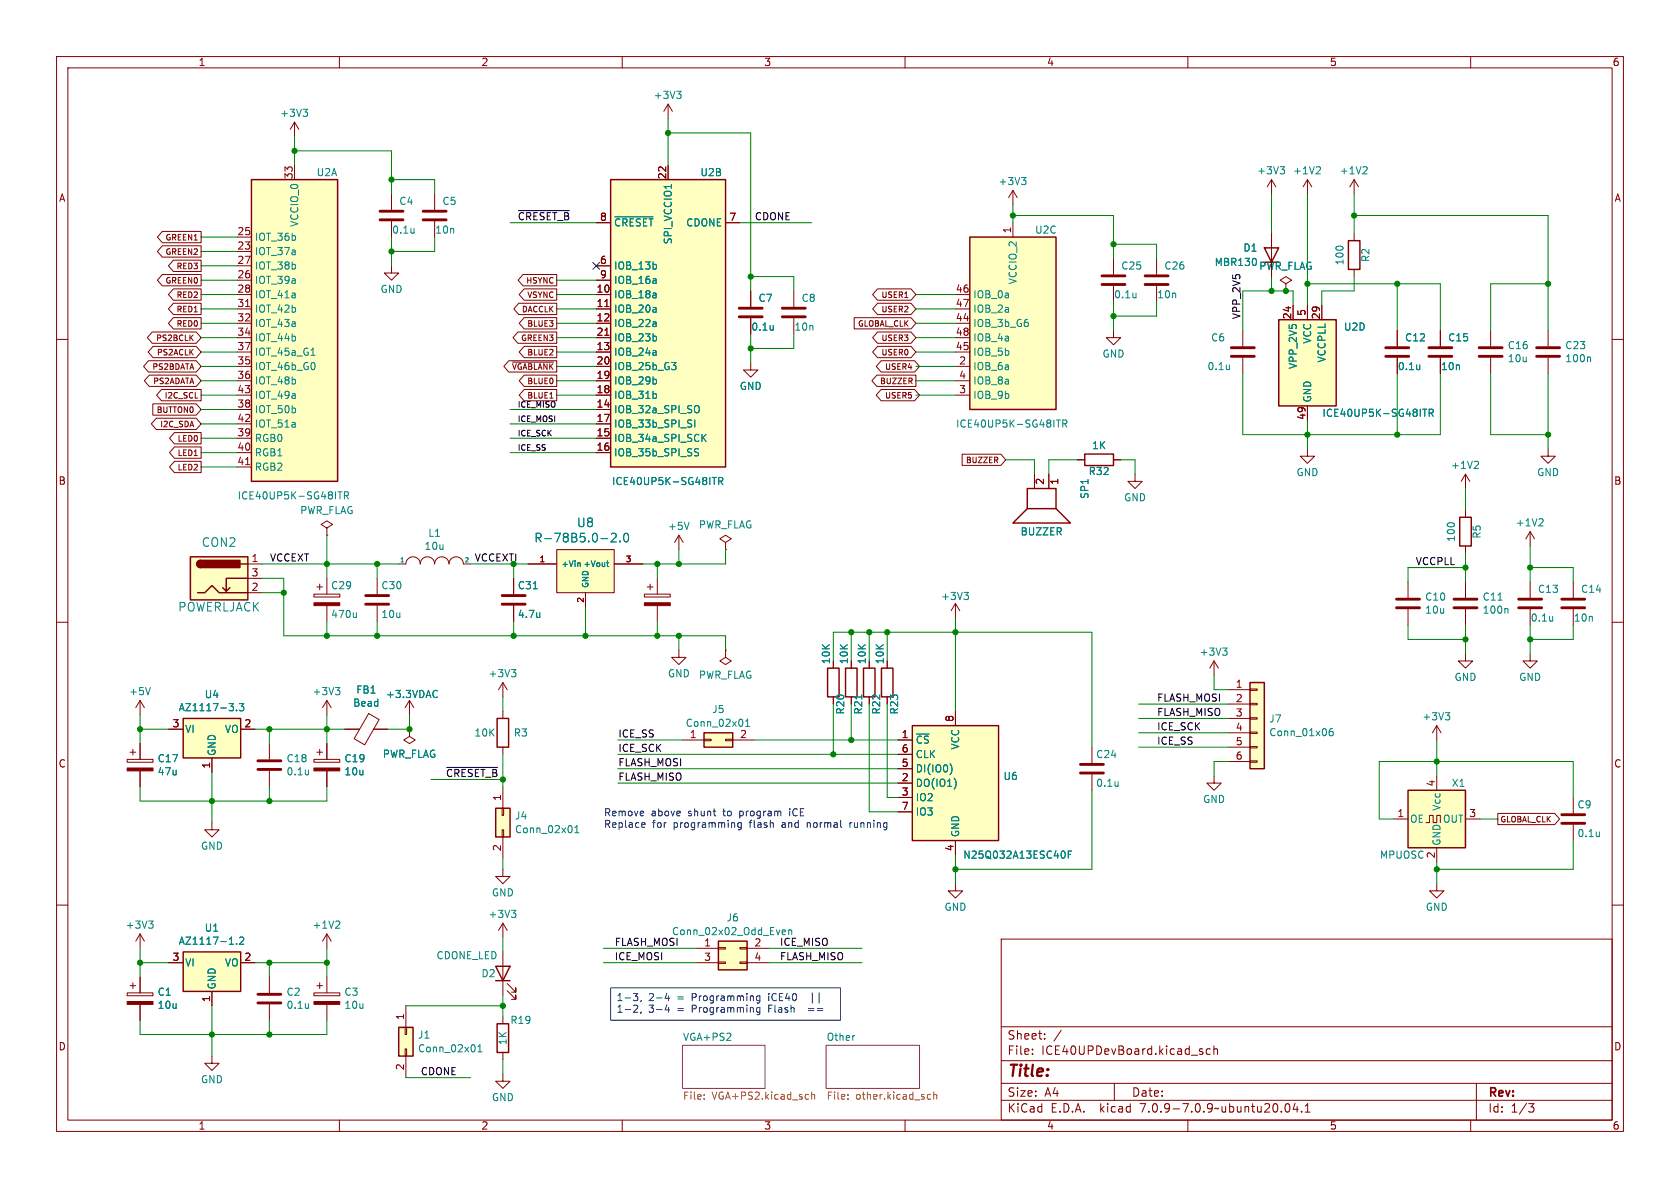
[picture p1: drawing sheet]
<svg xmlns="http://www.w3.org/2000/svg" width="297mm" height="210mm" viewBox="0 0 297 210" stroke-linecap="round" stroke-linejoin="round" font-family="sans-serif">
<g fill="none" stroke="#840000" stroke-width=".18">
<path d="M10 10h277v190h-277zM12 12h273v186h-273zM60 10v2M110 10v2M118.1 18.4l-.8 1.3M118.1 18.4v2.6M118.1 18.4l.8 1.3M160 10v2M210 10v2M260 10v2M52.1 21.6l-.8 1.3M52.1 21.6v2.5"/>
<path d="M52.1 29.2v2.6M52.1 21.6l.7 1.3M69.2 34.3v2.8M69.2 39.1v2.8M76.8 34.3v2.8M76.8 39.1v2.8M105.4 39.4h2.5M118.1 29.2v2.6M128.3 39.4h2.5M179.1 33.7l-.8 1.2M179.1 33.7v2.5M179.1 39.4v2.5"/>
<path d="M179.1 33.7l.7 1.2M224.8 31.8l-.8 1.2M224.8 31.8v2.5M224.8 31.8l.8 1.2M231.1 31.8v2.5M231.1 31.8l-.7 1.2M231.1 31.8l.8 1.2M239.4 31.8l-.8 1.2M239.4 31.8v2.5M239.4 31.8l.8 1.2M10 60h2M26.9 58.7h7.8l.9 1-.9 1h-7.8l-.9-1z"/>
<path d="M28.7 43.4h6.9v2.1h-6.9l-.9-1zM28.7 40.9h6.9v2h-6.9l-.9-1zM28.7 48.5h6.9v2h-6.9l-.9-1zM30.7 56.1h4.9v2.1h-4.9l-.9-1zM30.7 51.1h4.9v2h-4.9l-.9-1zM30.7 53.6h4.9v2h-4.9l-.9-1zM30.7 46h4.9v2h-4.9l-.9-1zM41.9 52.1h2.5M41.9 54.6h2.5M41.9 57.2h2.5M41.9 59.7h2.5M41.9 47h2.5"/>
<path d="M41.9 49.5h2.5M41.9 44.5h2.5M41.9 41.9h2.5M43.4 54.2h.7M69.2 47v1.3h1.3l-1.3 1.2-1.3-1.2h1.3M91.6 58.7h6.8v2h-6.8l-.9-1zM91.7 53.6h6.7v2h-6.7l-.9-1zM92.5 48.5h5.9v2h-5.9l-.9-1zM92.7 56.1h5.7v2.1h-5.7l-.9-1zM92.7 51.1h5.7v2h-5.7l-.9-1zM105.4 52.1h2.5M105.4 54.6h2.5"/>
<path d="M105.4 57.2h2.5M105.4 59.7h2.5M105.4 47h2.5M105.4 49.5h2.5M106.9 54.2h.7M106.9 59.3h.7M132.7 51.4v2.8M132.7 56.3v2.8M140.3 51.4v2.8M140.3 56.3v2.8M151 56.2h10.1l.8 1-.8 .9h-10.1zM155.1 51.1h5.9l.9 1-.9 1h-5.9l-.8-1z"/>
<path d="M155.1 58.7h5.9l.9 1-.9 1h-5.9l-.8-1zM155.1 53.6h5.9l.9 1-.9 1h-5.9l-.8-1zM168.9 52.1h2.5M168.9 54.6h2.5M168.9 57.2h2.5M168.9 59.7h2.5M196.8 58.4v1.3h1.3l-1.3 1.3-1.2-1.3h1.2M196.8 45.7v2.8M196.8 50.5v2.8M204.5 45.7v2.8M204.5 50.5v2.8M219.7 58.4v2.8"/>
<path d="M224.8 41.3v7.6M227.3 50.2l1-.7-1-.6-1 .6 1 .7v1.2M227.3 51.4h.1M228.6 54v2.5M231.1 54v2.5M233.7 54v2.5M239.4 41.3v1.2M239.4 47.6v1.3M247 58.4v2.8M254.6 58.4v2.8M263.5 58.4v2.8M273.7 58.4v2.8"/>
<path d="M285 60h2M26.3 63.8h8.4l.9 1-.9 1h-8.4l-.9-1zM26.4 66.3h8.3l.9 1-.9 1h-8.3l-.9-1zM27 71.4h7.7l.9 1-.9 1h-7.7zM27.1 61.2h7.6l.9 1-.9 1h-7.6l-.9-1zM27.6 73.9h7.1l.9 1-.9 1h-7.1l-.8-1zM28.6 68.8h7v2.1h-7l-.9-1zM30.8 76.5h4.8v2h-4.8l-.8-1zM30.8 79h4.8v2h-4.8l-.8-1zM41.9 62.2h2.5M41.9 72.4h2.5M41.9 77.5h2.5"/>
<path d="M41.9 74.9h2.5M41.9 69.9h2.5M41.9 67.3h2.5M41.9 64.8h2.5M89.9 63.8h8.5v2h-8.5l-.8-1zM90.6 64h7.2M92.7 68.8h5.7v2.1h-5.7l-.9-1zM92.7 61.2h5.7v2h-5.7l-.9-1zM92.7 66.3h5.7v2h-5.7l-.9-1zM97.2 70.4h.6M105.4 62.2h2.5M105.4 72.4h2.5"/>
<path d="M105.4 77.5h2.5M105.4 74.9h2.5M105.4 69.9h2.5M105.4 67.3h2.5M105.4 64.8h2.5M132.7 64.1v1.3h1.3l-1.3 1.3-1.3-1.3h1.3M155 66.3h6.9v2h-6.9l-.9-1zM155.1 61.2h5.9l.9 1-.9 1h-5.9l-.8-1zM155.8 68.8h5.9l.9 1.1-.9 1h-5.9l-.9-1zM155.8 63.8h5.9l.9 1-.9 1h-5.9l-.9-1zM168.9 62.2h2.5M168.9 69.9h2.5"/>
<path d="M168.9 67.3h2.5M168.9 64.8h2.5M219.7 63.2v2.8M231.1 79.4v1.2h1.3l-1.3 1.3-1.2-1.3h1.2M231.1 71.8v2.5M247 63.2v2.8M254.6 63.2v2.8M263.5 63.2v2.8M273.7 79.4v1.2h1.3l-1.3 1.3-1.3-1.3h1.3M273.7 63.2v2.8M30.8 81.5h4.8v2.1h-4.8l-.8-1zM41.9 80h2.5"/>
<path d="M41.9 82.6h2.5M43.4 82.1h.7M43.8 99.7h2.6M57.8 93.3l1-.6-1-.6-1 .6 1 .6v1.3M57.8 94.6h.1M70.5 99.7h1.3a1.27 1.27 0 0 1 1.2-1.3 1.27 1.27 0 0 1 1.3 1.3 1.27 1.27 0 0 1 1.3-1.3 1.27 1.27 0 0 1 1.2 1.3 1.27 1.27 0 0 1 1.3-1.3 1.27 1.27 0 0 1 1.3 1.3 1.27 1.27 0 0 1 1.2-1.3 1.27 1.27 0 0 1 1.3 1.3h1.3M93.3 99.7h5.1M98.4 97.2h10.2v7.6h-10.2zM105.4 80h2.5M108.6 99.7h5.1M120 94.6l-.7 1.3M120 94.6v2.6"/>
<path d="M120 94.6l.8 1.3M128.3 95.9l1-.6-1-.7-1 .7 1 .6v1.3M128.3 97.2h.1M170.1 80.3h6.8l.9 1-.9 1h-6.8zM182.9 83.8v2.6M185.4 83.8v2.6M190.5 81.3h1.3M196.8 81.3h1.3M200.7 83.8v1.3h1.2l-1.2 1.3-1.3-1.3h1.3M259.1 83.8l-.8 1.3M259.1 83.8v2.6M259.1 90.2v1.2"/>
<path d="M259.1 96.5v1.3M259.1 83.8l.7 1.3M270.5 94v2.5M270.5 94l-.8 1.3M270.5 94l.8 1.3M10 110h2M43.8 104.8h2.6M43.8 102.2h2.6M55.5 105h4.6v.5h-4.6zM56 103.8h1M56.5 103.3v1M57.8 102.2v2.8"/>
<path d="M57.8 107.1v2.8M66.7 102.2v2.8M66.7 107.1v2.8M90.8 102.2v2.8M90.8 107.1v2.8M103.5 104.8v2.5M113.9 105h4.6v.5h-4.6zM114.4 103.8h1M114.9 103.3v1M116.2 102.2v2.8M116.2 107.1v2.8M120 114.9v1.3h1.3l-1.3 1.3-1.3-1.3h1.3"/>
<path d="M128.3 114.9v1.3l1 .6-1 .7-1-.7 1-.6M128.3 114.9h.1M147.3 116.8v1.3M150.5 116.8v1.3M153.7 116.8v1.3M156.8 116.8v1.3M168.9 106.7l-.8 1.3M168.9 106.7v2.5M168.9 106.7l.8 1.3M214.6 116.8v2.6M214.6 116.8l-.7 1.3M214.6 116.8l.8 1.3"/>
<path d="M248.9 102.9v2.8M248.9 107.7v2.8M259.1 115.6v1.2h1.2l-1.2 1.3-1.3-1.3h1.3M259.1 102.9v2.8M259.1 107.7v2.8M270.5 115.6v1.2h1.3l-1.3 1.3-1.3-1.3h1.3M270.5 102.9v2.8M270.5 107.7v2.8M278.1 102.9v2.8M278.1 107.7v2.8M285 110h2M22.5 134.2h4.6v.5h-4.6z"/>
<path d="M23 133h1M23.5 132.5v1M24.8 123.8v2.6M24.8 131.4v2.8M24.8 136.3v2.8M24.8 123.8l-.8 1.3M24.8 123.8l.7 1.3M29.8 128.9h2.6M37.5 134v2.5M42.5 128.9h2.6M47.6 131.4v2.8M47.6 136.3v2.8"/>
<path d="M55.5 134.2h4.6v.5h-4.6zM56 133h1M56.5 132.5v1M57.8 123.8v2.6M57.8 131.4v2.8M57.8 136.3v2.8M57.8 123.8l-.8 1.3M57.8 123.8l.7 1.3M61 128.9h2.6M65.2 126.1l1.8 1.1-2.5 4.5-1.9-1.1zM66 128.9h2.6M72.4 128.9v1.3l1 .6-1 .6-1-.6 1-.6"/>
<path d="M72.4 128.9h.1M72.4 123.8l-.8 1.3M72.4 123.8v2.6M72.4 123.8l.8 1.3M88.9 120.7v2.5M88.9 125.7v1.3M88.9 132.1v1.3M88.9 139.1v3.8M88.9 120.7l-.8 1.2M88.9 120.7l.8 1.2M120.6 130.8h3.9M124.5 130.7h1.2v.2h-1.2z"/>
<path d="M128.3 130.7h1.2v.2h-1.2zM129.5 130.8h3.8M147.3 123.2v1.3M150.5 123.2v1.3M153.7 123.2v1.3M156.8 123.2v1.3M158.7 130.8h2.6M158.7 138.4h2.6M158.7 135.9h2.6M158.7 133.4h2.6M168.9 125.7v2.6M193 132.1v2.8"/>
<path d="M193 136.9v2.8M214.6 137.2v1.2h1.3l-1.3 1.3-1.2-1.3h1.2M217.2 121.9h3.8M217.2 124.5h3.8M217.2 127h3.8M217.2 129.5h3.8M217.2 132.1h3.8M217.2 134.6h3.8M221 134.5h1.2v.2h-1.2zM221 132h1.2v.2h-1.2zM221 129.4h1.2v.3h-1.2zM221 126.9h1.2v.2h-1.2z"/>
<path d="M221 124.3h1.2v.3h-1.2zM221 121.8h1.2v.2h-1.2zM254 128.3l-.8 1.2M254 128.3v2.5M254 137.2v2.5M254 128.3l.8 1.2M10 160h2M37.5 145.4v1.3h1.2l-1.2 1.3-1.3-1.3h1.3M88.8 142.9h.2v1.2h-.2zM88.8 146.7h.2v1.3h-.2zM88.9 153.7v1.2h1.3l-1.3 1.3-1.3-1.3h1.3M88.9 148v3.8"/>
<path d="M158.7 141h2.6M158.7 143.5h2.6M168.9 156.2v1.3h1.3l-1.3 1.3-1.3-1.3h1.3M168.9 148.6v2.5M246.4 144.8h2.5M252.1 145.4h.6v-1.3h.7v1.3h.6v-1.3h.6v1.3M254 156.2v1.3h1.3l-1.3 1.3-1.3-1.3h1.3M254 149.9v2.5M259.1 144.8h2.5M264.8 143.8h10l.9 1-.9 1h-10zM278.1 141v2.8M278.1 145.8v2.8"/>
<path d="M285 160h2M22.5 175.5h4.6v.5h-4.6zM23 174.2h1M23.5 173.7v1.1M24.8 165.1v2.5M24.8 172.7v2.8M24.8 177.5v2.8M24.8 165.1l-.8 1.3M24.8 165.1l.7 1.3M29.8 170.2h2.6M37.5 175.3v2.5M42.5 170.2h2.6"/>
<path d="M47.6 172.7v2.8M47.6 177.5v2.8M55.5 175.5h4.6v.5h-4.6zM56 174.2h1M56.5 173.7v1.1M57.8 165.1v2.5M57.8 172.7v2.8M57.8 177.5v2.8M57.8 165.1l-.8 1.3M57.8 165.1l.7 1.3M71.8 177.8v3.8M88.9 163.2v2.5"/>
<path d="M88.9 168.3v7.6M88.9 179.7v1.3M88.9 163.2l-.8 1.3M88.9 163.2l.8 1.3M89.7 175.1l1.5 1.6v-.8v.8h-.8M89.7 173.9l1.5 1.5v-.8v.8h-.8M123.2 167.6h3.8M123.2 170.2h3.8M127 170.1h1.3v.2h-1.3zM127 167.5h1.3v.3h-1.3zM130.8 170.1h1.3v.2h-1.3zM130.8 167.5h1.3v.3h-1.3z"/>
<path d="M132.1 167.6h3.8M132.1 170.2h3.8M177 166h108v32h-108zM37.5 186.7v1.3h1.2l-1.2 1.2-1.3-1.2h1.3M60 198v2M71.6 181.6h.3v1.3h-.3zM71.6 185.4h.3v1.3h-.3zM71.8 186.7v3.8M88.9 189.9v1.2h1.3l-1.3 1.3-1.3-1.3h1.3M88.9 186.1v1.2M110 198v2M160 198v2"/>
<path d="M177 194.5h108M177 191.5h108M177 187.5h108M177 181.5h108M182.5 186.3v.1M182.5 185.5v.1M184.7 183.6v.1M184.7 182.8v.1M187.6 182.1l-1.3 2M197 191.5v3M210 198v2M212.5 185.9l.2 .2-.2 .3"/>
<path d="M212.5 185.4l.1 .1M214 185.5l-.5-.1-.3 .3v.4l.2 .2h.6M214.6 185.5l.2-.1 .4 .1v.9M214.6 184.9v1.5M227.3 195.2l.2-.1a.81 .81 0 0 1 .6 .6 .81 .81 0 0 1-.3 .8l-.1 .1a.81 .81 0 0 1-.4-1.4zM229 195l-.4 1.1h.9M229.3 195.6v1M230.1 196.5v.1M230.7 196.6h.9M230.7 195.5l.5-.4v1.5M260 198v2M261 191.5v6.5"/>
<path d="M270.2 195.1h1l-.5 .6 .4 .1 .1 .5-.3 .3h-.4"/>
</g>
<g fill="#fff" stroke="#fff" stroke-width=".18">
<path d="M146 184.8h16.6v7.6h-16.6z"/>
<path d="M120.6 184.8h14.7v7.6h-14.7z"/>
</g>
<path d="M120.6 184.8h14.7v7.6h-14.7zM146 184.8h16.6v7.6h-16.6z" fill="none" stroke="#840084" stroke-width=".18"/>
<g fill="none" stroke="#008484" stroke-width=".18">
<path d="M53.6 19.3h.8l-.5 .5M54.1 19.8l.3 .2v.3l-.3 .3M119.6 16.1h.8l-.4 .5M120.2 16.6l.2 .3v.3l-.2 .2M108.7 38.3h6.7M180.6 31.4h.8l-.5 .5M181.1 31.9l.3 .2v.3l-.3 .2M226.3 29.5h.8l-.4 .5M226.8 30l.3 .2v.3l-.3 .2M233.2 29.5l.2 .2v.3l-.7 .7h.7M241.5 29.5l.2 .2-.1 .3-.7 .7h.8M73.2 40.4v.8"/>
<path d="M73.2 41.1l-.1 .1M115.9 46.8l.2 .2-.2 .5M115.9 59.5l.2 .2-.2 .5M136.7 57.5v.9M136.7 58.2l-.1 .1M200.8 51.8v.8M200.8 52.5v.1M222.1 45.9v.2M55 62.8h.7M115.9 69.6l.2 .2-.2 .6M115.9 67.1l.2 .2-.2 .5M118.7 64.1h.8l-.4 .5"/>
<path d="M119.3 64.6l.2 .2v.3l-.2 .2M122.8 74.2v1.3M123 79.9l.4 .1 .1 .3-.2 .3h-.3M123 79.3l.5 .1M123.3 71.7l.1 .1a.81 .81 0 0 1-.1 1.2M124.3 77.3l.5 .7M124.8 76.8l-.7 .7M186.7 74.2h.8M187.1 74.2v1.3M187.9 74.9l.6-.1 .1-.1v-.3l-.7-.2v1.3M188.2 74.9l.4 .6M217.3 64.5v.8"/>
<path d="M217.3 65.2v.1M251 64.5v.8M251 65.2l-.1 .1M251.5 72.3h.7M251.9 72.3v1.3M252.7 73l.6-.1 .1-.1-.1-.3-.6-.2v1.3M253 73l.4 .6M281 63.1l.2 .2v.7M59.7 86.9h.8M60.1 86.9v1.3M60.9 87.6l.6-.1 .1-.1v-.3l-.7-.2v1.3M61.2 87.6l.4 .6"/>
<path d="M107.2 99.5h.4M107.4 99.1v.9l.2 .2M108.1 94.4l.6-.1 .2 .1v.3l-.9 1.1h.9M109.6 95.6v.2M110.5 94.3h.1a.83 .83 0 0 1 .6 .6 .83 .83 0 0 1-.3 .8l-.1 .1a.83 .83 0 0 1-.6-.6 .83 .83 0 0 1 .3-.9zM121.8 92.3l-.4 1.3M125.9 84.4h.7M126.3 84.4v1.3M127.1 85.1l.6-.1 .1-.2-.1-.3-.6-.1v1.3M127.4 85.1l.4 .6M261.1 81.5l.3 .3-.1 .3-.7 .7h.8M272.6 91.7l.2 .2-.1 .3-.7 .8h.8"/>
<path d="M63 108.3v.9M63 109l-.2 .2M90.4 118.4h.8l-.4 .5M91 118.9l.2 .2v.3l-.2 .2M94.3 104.1h.7M95.4 108.3v.9M95.4 109v.1M170.4 104.7h.8l-.4 .5M171 105.2l.2 .2v.3l-.2 .3M216.1 114.6h.8l-.4 .4M216.7 115l.2 .3v.3l-.2 .2M264.8 106.1h.8"/>
<path d="M266.4 107.6l.2 .1v.7M274.5 109v.8M274.5 109.7h-.1M26.6 121.5l-.4 1.3M41.8 125.5v.1M42.3 124.4h.8l-.4 .5 .3 .1v.5l-.2 .1-.5-.1M54.5 136.1v.9M54.5 136.9h.1M59.3 121.5h.8l-.4 .5M59.8 122l.3 .3v.3l-.3 .2M77.1 122l.2 .2M77.3 123.2l-.2 .1"/>
<path d="M131.8 128.4h.7M131.8 127.5l.4-.4v1.3M152.3 122.9v.7M168 135.1a1.49 1.49 0 0 1 0 1.8M169 138.1v.8M197.7 138.2v.8M197.7 138.9h-.1M235.6 128.8l-.4 .1a.86 .86 0 0 0 0 1.2l.4-.2 .1-.4-.2-.2h-.4l-.1 .2M255.5 126h.8l-.4 .5M256.1 126.5l.2 .2v.3l-.2 .3M101.6 147.2h.8M101.6 146.3l.4-.4v1.3"/>
<path d="M188.1 150.5l.2 .4-.2 .7M188.9 151h.4M189.5 150.4h-.6v1.3M282.7 147.1v.8M282.7 147.8h.1M26.3 162.8h.8l-.5 .5M26.8 163.3l.3 .2v.3l-.3 .3M40.5 166.9h.8M41.8 166.8v.1M42.4 165.8l.4-.1 .3 .3-.8 .9h.8M54.5 177.4v.9M54.5 178.1v.1"/>
<path d="M59.8 162.8l.3 .3-.1 .3-.7 .7h.8M90.4 160.9h.8l-.4 .5M91 161.4l.2 .2v.3l-.2 .3M138.5 164.4h.3l.1 .3-.6 .1M138.8 165.2h-.3M139.4 164.5l.2-.1h.3l.1 .8M139.4 164.4v.8M84.5 185.9h.7M84.5 185l.3-.3v1.2M151 183.1h.1"/>
</g>
<path d="M124.5 194.2v.1M124.5 193.5v.1M142.8 193.5h.1M142.9 194.3h-.1M143.5 193.6l.2-.1h.3v.8M143.5 193v1.3M149.9 194.2v.1M149.9 193.5v.1M164.1 194.3h.4M164.1 193.5h.4M165.1 193.6l.2-.1h.3v.8M165.1 193v1.3" fill="none" stroke="#848400" stroke-width=".18"/>
<g fill="none" stroke="#840000" stroke-width=".51">
<path d="M67.2 38.9h4M67.2 37.3h4M74.8 38.9h4.1M74.8 37.3h4.1M130.7 56h4M130.7 54.5h4M138.3 56h4.1M138.3 54.5h4.1M194.8 50.3h4.1M194.8 48.8h4.1M202.4 50.3h4.1M202.4 48.8h4.1"/>
<path d="M217.7 63h4M217.7 61.5h4M245 63h4M245 61.5h4M252.6 63h4.1M252.6 61.5h4.1M261.5 63h4.1M261.5 61.5h4.1M271.7 63h4M271.7 61.5h4M64.6 106.8h4.1M64.6 105.3h4.1"/>
<path d="M88.8 106.8h4M88.8 105.3h4M246.9 107.4h4.1M246.9 105.9h4.1M257 107.4h4.1M257 105.9h4.1M268.5 107.4h4M268.5 105.9h4M276.1 107.4h4.1M276.1 105.9h4.1M45.6 136h4.1M45.6 134.5h4.1"/>
<path d="M191 136.7h4.1M191 135.1h4.1M276.1 145.5h4.1M276.1 144h4.1M45.6 177.3h4.1M45.6 175.8h4.1"/>
</g>
<g fill="#ffffc2" stroke="#ffffc2" stroke-width=".18">
<path d="M124.5 129.5h5v2.6h-5z"/>
<path d="M226.1 56.5h10.1v15.3h-10.1z"/>
<path d="M107.9 31.8h20.4v50.8h-20.4z"/>
<path d="M127 166.4h5.1v5.1h-5.1z"/>
<path d="M221 120.7h2.5v15.2h-2.5z"/>
<path d="M33.7 98.4h10.1v7.6h-10.1z"/>
<path d="M87.6 142.9h2.6v5.1h-2.6z"/>
<path d="M44.4 31.8h15.3v53.3h-15.3z"/>
<path d="M98.4 97.2h10.2v7.6h-10.2z"/>
<path d="M248.9 139.7h10.2v10.2h-10.2z"/>
<path d="M70.5 181.6h2.5v5.1h-2.5z"/>
<path d="M32.4 127h10.1v7h-10.1z"/>
<path d="M171.4 41.9h15.3v30.5h-15.3z"/>
<path d="M161.3 128.3h15.2v20.3h-15.2z"/>
<path d="M32.4 168.3h10.1v7h-10.1z"/>
</g>
<g fill="none" stroke="#840000" stroke-width=".25">
<path d="M44.4 31.8h15.3v53.3h-15.3zM107.9 31.8h20.4v50.8h-20.4zM171.4 41.9h15.3v30.5h-15.3zM223.5 43.8h2.6l-1.3 2.6zM226.1 56.5h10.1v15.3h-10.1zM238.4 42.5h2v5.1h-2zM33.7 98.4h10.1v7.6h-10.1zM35.4 99.1a.64 .64 0 0 0-.6 .6 .64 .64 0 0 0 .6 .6M42.5 99.7h1.3M181.6 86.4h5.1v3.5h-5.1zM181.6 89.9l-2.5 2.6h10.1l-2.5-2.6M191.8 80.3h5v2h-5z"/>
<path d="M258.1 91.4h2v5.1h-2zM34.9 104.8h1.3l1.3-1.3 1.2 1.3h5.1M40.6 103.9l-.6 .6M43.8 102.2h-3.8v2.3l-.6-.6M146.3 118.1h2v5.1h-2zM149.5 118.1h2v5.1h-2zM152.7 118.1h2v5.1h-2zM155.8 118.1h2.1v5.1h-2.1zM32.4 127h10.1v7h-10.1zM87.9 127h2v5.1h-2zM124.5 129.5h5v2.6h-5zM161.3 128.3h15.2v20.3h-15.2z"/>
<path d="M221 120.7h2.5v15.2h-2.5zM248.9 139.7h10.2v10.2h-10.2zM87.6 142.9h2.6v5.1h-2.6zM32.4 168.3h10.1v7h-10.1zM87.6 170.8h2.6l-1.3 2.6zM87.6 173.4h2.6M127 166.4h5.1v5.1h-5.1zM70.5 181.6h2.5v5.1h-2.5zM87.9 181h2v5.1h-2z"/>
</g>
<g fill="#840000" stroke="#840000" stroke-width=".18">
<path d="M113.9 106.6h4.6v.5h-4.6z"/>
<path d="M55.5 177h4.6v.5h-4.6z"/>
<path d="M55.5 135.8h4.6v.5h-4.6z"/>
<path d="M55.5 106.6h4.6v.5h-4.6z"/>
<path d="M22.5 135.8h4.6v.5h-4.6z"/>
<path d="M22.5 177h4.6v.5h-4.6z"/>
</g>
<g fill="#840000" stroke="#840000" stroke-width=".25">
<path d="M35 99.2l.4-.1v1.2a.64 .64 0 0 1-.6-.4 .64 .64 0 0 1 .2-.7z"/>
<path d="M35.4 99.1h7v1.2h-7z"/>
</g>
<path d="M91.7 37.2h9M79 135.7h9" fill="none" stroke="#000" stroke-width=".18"/>
<g fill="none" stroke="#0000c2" stroke-width=".18">
<path d="M113.6 145.4l.4 .1v.2l-.6 .1M114 146.2l-.4 .1M131 145.5l-.3-.1-.3 .3 .1 .5h.5M131 145.4v1.1l-.2 .2-.3-.1M139.6 143v.1M139.6 143.4v.8M142.7 145.4v.9M142.9 145.4l-.2 .1M150.3 145.4v.9M150.6 145.4l-.3 .3M107.9 174.6h40.7v5.7h-40.7zM112 175.6h.8l-.5 .5 .4 .1 .1 .5-.3 .2h-.4"/>
<path d="M112.2 177.7h.4l.2 .3-.8 .9h.8M113.4 176.8l-.2 .3M113.4 178.9l-.2 .2M117.9 175.6l-.3 .9h.8M117.9 177.6l-.3 .9h.8M118.2 176.1v.8M118.2 178.1v.8M134.3 176.1h-.3l-.3 .2 .2 .5h.4M134.3 176.1v1l-.2 .2h-.3M134.3 178.1v1l-.2 .3-.3-.1M134.3 178.2l-.3-.1-.3 .2 .2 .6h.4M142.9 178.3h1"/>
<path d="M142.9 178.6h1M143.6 175.5v1.8M144.8 175.5v1.8"/>
</g>
<g fill="none" stroke="#008400" stroke-width=".18">
<path d="M52.1 26.7h17.1v7.6M52.1 24.1v5.1M69.2 31.8h7.6v2.5M90.2 39.4h15.2M118.1 23.5h14.6v27.9M118.1 21v8.2M130.8 39.4h12.7M179.1 36.2v3.2M179.1 38.1h17.7v7.6M224.8 34.3v7M231.1 34.3v19.7M239.4 38.1h34.3v20.3"/>
<path d="M239.4 34.3v7M35.6 49.5h6.3M35.6 54.6h6.3M35.6 57.2h6.3M35.6 44.5h6.3M35.6 52.1h6.3M35.6 47h6.3M35.6 41.9h6.3M35.6 59.7h6.3M69.2 41.9v5.1M76.8 41.9v2.6h-7.6M98.4 49.5h7"/>
<path d="M98.4 54.6h7M98.4 57.2h7M98.4 52.1h7M98.4 59.7h7M132.7 48.9h7.6v2.5M132.7 59.1v5M140.3 59.1v2.5h-7.6M161.9 54.6h7M161.9 57.2h7M161.9 52.1h7M161.9 59.7h7M196.8 53.3v5.1"/>
<path d="M196.8 43.2h7.7v2.5M204.5 53.3v2.6h-7.7M224.8 48.9v2.5M228.6 54v-2.6h-8.9v7M231.1 50.2h23.5v8.2M239.4 48.9v2.5h-5.7v2.6M247 50.2v8.2M273.7 50.2h-10.2v8.2M35.6 62.2h6.3M35.6 69.9h6.3M35.6 67.3h6.3M35.6 64.8h6.3"/>
<path d="M35.6 77.5h6.3M35.6 72.4h6.3M35.6 74.9h6.3M90.2 77.5h15.2M90.2 72.4h15.2M90.2 74.9h15.2M98.4 62.2h7M98.4 69.9h7M98.4 67.3h7M98.4 64.8h7M161.9 62.2h7M161.9 69.9h7"/>
<path d="M161.9 67.3h7M161.9 64.8h7M219.7 66v10.8h34.9v-10.8M231.1 74.3v5.1M247 66v10.8M263.5 66v10.8h10.2M273.7 66v13.4M35.6 80h6.3M35.6 82.6h6.3M46.4 99.7h24.1M57.8 94.6v7.6M66.7 99.7v2.5"/>
<path d="M83.2 99.7h10.1M90.2 80h15.2M90.8 99.7v2.5M116.2 99.7v2.5M120 97.2v2.5M128.3 97.2v2.5h-14.6M177.8 81.3h5.1v2.5M190.5 81.3h-5.1v2.5M198.1 81.3h2.6v2.5M259.1 86.4v3.8M259.1 97.8v5.1M270.5 96.5v6.4"/>
<path d="M46.4 102.2h3.8v10.2h78.1v2.5M46.4 104.8h3.8M57.8 109.9v2.5M66.7 109.9v2.5M90.8 109.9v2.5M103.5 107.3v5.1M116.2 109.9v2.5M120 112.4v2.5M147.3 116.8v-5h45.7v20.3M150.5 111.8v5M153.7 111.8v5M156.8 111.8v5"/>
<path d="M168.9 109.2v16.5M214.6 119.4v2.5h2.6M248.9 110.5v2.5h10.2M259.1 100.3h-10.2v2.6M259.1 110.5v5.1M270.5 110.5v5.1M270.5 100.3h7.6v2.6M278.1 110.5v2.5h-7.6M24.8 126.4v5M24.8 139.1v2.5h33v-2.5M24.8 128.9h5M37.5 136.5v8.9"/>
<path d="M45.1 128.9h15.9M47.6 128.9v2.5M47.6 139.1v2.5M57.8 126.4v5M72.4 126.4v2.5h-3.8M76.2 137.8h12.7M88.9 123.2v2.5M88.9 133.4v5.7M109.2 133.4h49.5M109.2 130.8h11.4M109.2 135.9h49.5M109.2 138.4h49.5"/>
<path d="M133.3 130.8h25.4M147.3 124.5v8.9M150.5 124.5v6.3M153.7 124.5v19h5M156.8 124.5v16.5h1.9M193 139.7v14h-24.1M201.3 124.5h15.9M201.3 129.5h15.9M201.3 127h15.9M201.3 132.1h15.9M217.2 134.6h-2.6v2.6M254 130.8v6.4"/>
<path d="M88.9 151.8v1.9M168.9 151.1v5.1M254 152.4v3.8M261.6 144.8h3.2M278.1 141v-6.4h-34.3v10.2h2.6M278.1 148.6v5.1h-24.1M24.8 170.2h5M24.8 167.6v5.1M37.5 177.8v8.9M45.1 170.2h12.7M47.6 170.2v2.5M57.8 167.6v5.1"/>
<path d="M71.8 177.8h17.1M88.9 165.7v2.6M88.9 175.9v3.8M106.7 167.6h16.5M106.7 170.2h16.5M135.9 167.6h16.5M135.9 170.2h16.5M24.8 180.3v2.6h33v-2.6M47.6 180.3v2.6M71.8 190.5h11.4M88.9 187.3v2.6"/>
</g>
<path d="M104.8 46.4l1.2 1.2M106 46.4l-1.2 1.2" fill="none" stroke="#000084" stroke-width=".18"/>
<g fill="#008400" stroke="#008400" stroke-width=".18">
<circle cx="179.1" cy="38.1" r=".46"/>
<circle cx="196.8" cy="43.2" r=".46"/>
<circle cx="196.8" cy="55.9" r=".46"/>
<circle cx="147.3" cy="133.4" r=".46"/>
<circle cx="150.5" cy="111.8" r=".46"/>
<circle cx="150.5" cy="130.8" r=".46"/>
<circle cx="168.9" cy="111.8" r=".46"/>
<circle cx="168.9" cy="153.7" r=".46"/>
<circle cx="156.8" cy="111.8" r=".46"/>
<circle cx="153.7" cy="111.8" r=".46"/>
<circle cx="231.1" cy="76.8" r=".46"/>
<circle cx="270.5" cy="113" r=".46"/>
<circle cx="270.5" cy="100.3" r=".46"/>
<circle cx="247" cy="76.8" r=".46"/>
<circle cx="259.1" cy="100.3" r=".46"/>
<circle cx="254" cy="134.6" r=".46"/>
<circle cx="254" cy="153.7" r=".46"/>
<circle cx="259.1" cy="113" r=".46"/>
<circle cx="227.3" cy="51.4" r=".46"/>
<circle cx="224.8" cy="51.4" r=".46"/>
<circle cx="231.1" cy="50.2" r=".46"/>
<circle cx="247" cy="50.2" r=".46"/>
<circle cx="273.7" cy="50.2" r=".46"/>
<circle cx="239.4" cy="38.1" r=".46"/>
<circle cx="273.7" cy="76.8" r=".46"/>
<circle cx="47.6" cy="141.6" r=".46"/>
<circle cx="66.7" cy="112.4" r=".46"/>
<circle cx="57.8" cy="112.4" r=".46"/>
<circle cx="47.6" cy="128.9" r=".46"/>
<circle cx="57.8" cy="128.9" r=".46"/>
<circle cx="72.4" cy="128.9" r=".46"/>
<circle cx="57.8" cy="99.7" r=".46"/>
<circle cx="50.2" cy="104.8" r=".46"/>
<circle cx="90.8" cy="112.4" r=".46"/>
<circle cx="103.5" cy="112.4" r=".46"/>
<circle cx="66.7" cy="99.7" r=".46"/>
<circle cx="90.8" cy="99.7" r=".46"/>
<circle cx="88.9" cy="177.8" r=".46"/>
<circle cx="47.6" cy="170.2" r=".46"/>
<circle cx="57.8" cy="170.2" r=".46"/>
<circle cx="132.7" cy="48.9" r=".46"/>
<circle cx="132.7" cy="61.6" r=".46"/>
<circle cx="118.1" cy="23.5" r=".46"/>
<circle cx="116.2" cy="99.7" r=".46"/>
<circle cx="116.2" cy="112.4" r=".46"/>
<circle cx="120" cy="112.4" r=".46"/>
<circle cx="120" cy="99.7" r=".46"/>
<circle cx="52.1" cy="26.7" r=".46"/>
<circle cx="69.2" cy="31.8" r=".46"/>
<circle cx="69.2" cy="44.5" r=".46"/>
<circle cx="47.6" cy="182.9" r=".46"/>
<circle cx="37.5" cy="182.9" r=".46"/>
<circle cx="37.5" cy="141.6" r=".46"/>
<circle cx="24.8" cy="170.2" r=".46"/>
<circle cx="24.8" cy="128.9" r=".46"/>
</g>
<text font-size="2.8" fill="#840000" x="178" y="190.9">Title:</text>
<g font-size="2.1" fill="#008484">
<text x="101.9" y="93.4">U8</text>
<text x="35.6" y="96.9">CON2</text>
<text x="94.4" y="96.1">R-78B5.0-2.0</text>
<text x="31.4" y="108.3">POWERLJACK</text>
</g>
<g font-size="2.1" fill="#840000">
<text x="178" y="184">Sheet:</text>
<text x="178" y="186.7">File:</text>
<text x="184.1" y="186.7">ICE40UPDevBoard.kicad_sch</text>
<text x="178" y="196.9">KiCad</text>
<text x="178" y="194.1">Size:</text>
<text x="184.7" y="194.1">A4</text>
<text x="185.7" y="196.9">E.D.A.</text>
<text x="194.6" y="196.9">kicad</text>
<text x="200" y="194.1">Date:</text>
<text x="201.8" y="196.9">7.0.9-7.0.9~ubuntu20.04.1</text>
<text x="263" y="194.3">Rev:</text>
<text x="263" y="196.9">Id:</text>
<text x="267.1" y="196.9">1/3</text>
</g>
<g font-size="1.8" fill="#840000">
<text x="35" y="11.9">1</text>
<text x="85" y="11.9">2</text>
<text x="135" y="11.9">3</text>
<text x="185" y="11.9">4</text>
<text x="235" y="11.9">5</text>
<text x="285" y="11.9">6</text>
<text x="10.3" y="35.9">A</text>
<text x="51.8" y="31.8" transform="rotate(-90 51.8 31.8)">33</text>
<text x="117.9" y="31.8" transform="rotate(-90 117.9 31.8)">22</text>
<text x="285.3" y="35.9">A</text>
<text x="41.9" y="41.7">25</text>
<text x="106" y="39.1">8</text>
<text x="128.8" y="39.1">7</text>
<text x="178.8" y="41.3" transform="rotate(-90 178.8 41.3)">1</text>
<text x="41.9" y="44.2">23</text>
<text x="41.9" y="46.7">27</text>
<text x="106" y="46.7">6</text>
<text x="41.9" y="49.3">26</text>
<text x="41.9" y="51.8">28</text>
<text x="105.4" y="51.8">10</text>
<text x="106" y="49.3">9</text>
<text x="168.9" y="51.8">46</text>
<text x="41.9" y="54.4">31</text>
<text x="41.9" y="56.9">32</text>
<text x="41.9" y="59.4">34</text>
<text x="105.4" y="54.4">11</text>
<text x="105.4" y="56.9">12</text>
<text x="105.4" y="59.4">21</text>
<text x="168.9" y="56.9">44</text>
<text x="168.9" y="54.4">47</text>
<text x="168.9" y="59.4">48</text>
<text x="228.3" y="56.6" transform="rotate(-90 228.3 56.6)">24</text>
<text x="230.9" y="56" transform="rotate(-90 230.9 56)">5</text>
<text x="233.4" y="56.6" transform="rotate(-90 233.4 56.6)">29</text>
<text x="41.9" y="64.5">35</text>
<text x="41.9" y="62">37</text>
<text x="105.4" y="62">13</text>
<text x="105.4" y="64.5">20</text>
<text x="168.9" y="62">45</text>
<text x="169.5" y="64.5">2</text>
<text x="41.9" y="67.1">36</text>
<text x="41.9" y="69.6">43</text>
<text x="105.4" y="69.6">18</text>
<text x="105.4" y="67.1">19</text>
<text x="169.5" y="69.6">3</text>
<text x="169.5" y="67.1">4</text>
<text x="41.9" y="72.1">38</text>
<text x="41.9" y="77.2">39</text>
<text x="41.9" y="74.7">42</text>
<text x="105.4" y="72.1">14</text>
<text x="105.4" y="77.2">15</text>
<text x="105.4" y="74.7">17</text>
<text x="230.9" y="74.3" transform="rotate(-90 230.9 74.3)">49</text>
<text x="41.9" y="79.8">40</text>
<text x="41.9" y="82.3">41</text>
<text x="105.4" y="79.8">16</text>
<text x="10.3" y="85.9">B</text>
<text x="184.9" y="85.8" transform="rotate(-90 184.9 85.8)">2</text>
<text x="187.4" y="85.8" transform="rotate(-90 187.4 85.8)">1</text>
<text x="285.3" y="85.9">B</text>
<text x="44.4" y="99.4">1</text>
<text x="44.4" y="102">3</text>
<text x="44.4" y="104.5">2</text>
<text x="218.4" y="121.7">1</text>
<text x="218.4" y="124.2">2</text>
<text x="30.4" y="128.7">3</text>
<text x="43.1" y="128.7">2</text>
<text x="121.8" y="130.6">1</text>
<text x="130.7" y="130.6">2</text>
<text x="159.3" y="130.6">1</text>
<text x="168.7" y="127.7" transform="rotate(-90 168.7 127.7)">8</text>
<text x="218.4" y="126.7">3</text>
<text x="218.4" y="129.3">4</text>
<text x="218.4" y="131.8">5</text>
<text x="10.3" y="135.9">C</text>
<text x="37.2" y="136" transform="rotate(-90 37.2 136)">1</text>
<text x="159.3" y="135.6">5</text>
<text x="159.3" y="133.1">6</text>
<text x="218.4" y="134.4">6</text>
<text x="285.3" y="135.9">C</text>
<text x="88.6" y="141.7" transform="rotate(-90 88.6 141.7)">1</text>
<text x="159.3" y="138.2">2</text>
<text x="159.3" y="140.7">3</text>
<text x="159.3" y="143.3">7</text>
<text x="253.7" y="139.1" transform="rotate(-90 253.7 139.1)">4</text>
<text x="246.9" y="144.5">1</text>
<text x="259.6" y="144.5">3</text>
<text x="88.6" y="150.6" transform="rotate(-90 88.6 150.6)">2</text>
<text x="168.7" y="150.6" transform="rotate(-90 168.7 150.6)">4</text>
<text x="253.7" y="151.8" transform="rotate(-90 253.7 151.8)">2</text>
<text x="124.4" y="167.4">1</text>
<text x="133.3" y="167.4">2</text>
<text x="30.4" y="169.9">3</text>
<text x="43.1" y="169.9">2</text>
<text x="124.4" y="169.9">3</text>
<text x="133.3" y="169.9">4</text>
<text x="37.2" y="177.2" transform="rotate(-90 37.2 177.2)">1</text>
<text x="10.3" y="185.9">D</text>
<text x="71.5" y="180.4" transform="rotate(-90 71.5 180.4)">1</text>
<text x="285.3" y="185.9">D</text>
<text x="71.5" y="189.3" transform="rotate(-90 71.5 189.3)">2</text>
<text x="35" y="199.9">1</text>
<text x="85" y="199.9">2</text>
<text x="135" y="199.9">3</text>
<text x="185" y="199.9">4</text>
<text x="235" y="199.9">5</text>
<text x="285" y="199.9">6</text>
</g>
<g font-size="1.8" fill="#008484">
<text x="115.5" y="17.7">+3V3</text>
<text x="49.4" y="20.9">+3V3</text>
<text x="55.9" y="31.3">U2A</text>
<text x="123.7" y="31.3">U2B</text>
<text x="176.4" y="32.9">+3V3</text>
<text x="222.1" y="31">+3V3</text>
<text x="228.5" y="31">+1V2</text>
<text x="236.8" y="31">+1V2</text>
<text x="52.9" y="40.2" transform="rotate(-90 52.9 40.2)">VCCIO_0</text>
<text x="69.2" y="41.5">0.1u</text>
<text x="70.5" y="36.4">C4</text>
<text x="76.8" y="41.5">10n</text>
<text x="78.1" y="36.4">C5</text>
<text x="108.5" y="40.2">~{CRESET}</text>
<text x="121.2" y="40.2">CDONE</text>
<text x="182.9" y="41.5">U2C</text>
<text x="45" y="45.3">IOT_37a</text>
<text x="45" y="42.8">IOT_36b</text>
<text x="45" y="47.9">IOT_38b</text>
<text x="108.5" y="47.9">IOB_13b</text>
<text x="119" y="43.3" transform="rotate(-90 119 43.3)">SPI_VCCIO1</text>
<text x="198.1" y="47.9">C25</text>
<text x="205.7" y="47.9">C26</text>
<text x="214.6" y="47.2">MBR130</text>
<text x="219.7" y="44.7">D1</text>
<text x="222.5" y="47.9">PWR_FLAG</text>
<text x="237.7" y="47" transform="rotate(-90 237.7 47)">100</text>
<text x="242.3" y="46.4" transform="rotate(-90 242.3 46.4)">R2</text>
<text x="45" y="50.4">IOT_39a</text>
<text x="45" y="52.9">IOT_41a</text>
<text x="67.2" y="52">GND</text>
<text x="108.5" y="52.9">IOB_18a</text>
<text x="108.5" y="50.4">IOB_16a</text>
<text x="134" y="53.6">C7</text>
<text x="141.6" y="53.6">C8</text>
<text x="172" y="52.9">IOB_0a</text>
<text x="179.9" y="50.4" transform="rotate(-90 179.9 50.4)">VCCIO_2</text>
<text x="196.9" y="52.9">0.1u</text>
<text x="204.5" y="52.9">10n</text>
<text x="45" y="55.5">IOT_42b</text>
<text x="45" y="58">IOT_43a</text>
<text x="108.5" y="55.5">IOB_20a</text>
<text x="108.5" y="58">IOB_22a</text>
<text x="132.7" y="58.6">0.1u</text>
<text x="140.3" y="58.6">10n</text>
<text x="172" y="58">IOB_3b_G6</text>
<text x="172" y="55.5">IOB_2a</text>
<text x="237.5" y="58.6">U2D</text>
<text x="45" y="60.6">IOT_44b</text>
<text x="45" y="65.6">IOT_46b_G0</text>
<text x="45" y="63.1">IOT_45a_G1</text>
<text x="108.5" y="63.1">IOB_24a</text>
<text x="108.5" y="65.6">IOB_25b_G3</text>
<text x="108.5" y="60.6">IOB_23b</text>
<text x="172" y="65.6">IOB_6a</text>
<text x="172" y="63.1">IOB_5b</text>
<text x="172" y="60.6">IOB_4a</text>
<text x="194.8" y="63.4">GND</text>
<text x="213.4" y="65.6">0.1u</text>
<text x="214" y="60.6">C6</text>
<text x="229.5" y="65.3" transform="rotate(-90 229.5 65.3)">VPP_2V5</text>
<text x="232" y="60.9" transform="rotate(-90 232 60.9)">VCC</text>
<text x="234.5" y="64.2" transform="rotate(-90 234.5 64.2)">VCCPLL</text>
<text x="247" y="65.6">0.1u</text>
<text x="248.3" y="60.6">C12</text>
<text x="254.6" y="65.6">10n</text>
<text x="255.9" y="60.6">C15</text>
<text x="266.5" y="61.9">C16</text>
<text x="266.5" y="64.2">10u</text>
<text x="276.6" y="61.9">C23</text>
<text x="276.6" y="64.2">100n</text>
<text x="45" y="68.2">IOT_48b</text>
<text x="45" y="70.7">IOT_49a</text>
<text x="108.5" y="70.7">IOB_31b</text>
<text x="108.5" y="68.2">IOB_29b</text>
<text x="130.7" y="69.1">GND</text>
<text x="172" y="70.7">IOB_9b</text>
<text x="172" y="68.2">IOB_8a</text>
<text x="232" y="71.2" transform="rotate(-90 232 71.2)">GND</text>
<text x="45" y="73.3">IOT_50b</text>
<text x="45" y="75.8">IOT_51a</text>
<text x="108.5" y="73.3">IOB_32a_SPI_SO</text>
<text x="108.5" y="75.8">IOB_33b_SPI_SI</text>
<text x="168.9" y="75.8">ICE40UP5K-SG48ITR</text>
<text x="233.7" y="73.9">ICE40UP5K-SG48ITR</text>
<text x="45" y="78.3">RGB0</text>
<text x="45" y="80.9">RGB1</text>
<text x="45" y="83.4">RGB2</text>
<text x="108.5" y="78.3">IOB_34a_SPI_SCK</text>
<text x="108.5" y="80.9">IOB_35b_SPI_SS</text>
<text x="193" y="79.6">1K</text>
<text x="256.4" y="83.1">+1V2</text>
<text x="41.9" y="88.5">ICE40UP5K-SG48ITR</text>
<text x="108.1" y="86">ICE40UP5K-SG48ITR</text>
<text x="192.4" y="84.2">R32</text>
<text x="192.6" y="88.3" transform="rotate(-90 192.6 88.3)">SP1</text>
<text x="198.6" y="88.8">GND</text>
<text x="229.1" y="84.4">GND</text>
<text x="271.6" y="84.4">GND</text>
<text x="53" y="91.1">PWR_FLAG</text>
<text x="75.6" y="95.1">L1</text>
<text x="118" y="93.9">+5V</text>
<text x="123.5" y="93.6">PWR_FLAG</text>
<text x="180.3" y="94.8">BUZZER</text>
<text x="257.4" y="95.9" transform="rotate(-90 257.4 95.9)">100</text>
<text x="262" y="95.3" transform="rotate(-90 262 95.3)">R5</text>
<text x="267.9" y="93.3">+1V2</text>
<text x="74.9" y="97.4">10u</text>
<text x="58.4" y="104.4">C29</text>
<text x="67.3" y="104.4">C30</text>
<text x="91.4" y="104.4">C31</text>
<text x="166.3" y="106.3">+3V3</text>
<text x="251.9" y="106.4">C10</text>
<text x="262" y="106.4">C11</text>
<text x="271.8" y="105">C13</text>
<text x="279.4" y="105">C14</text>
<text x="58.4" y="109.4">470u</text>
<text x="67.3" y="109.4">10u</text>
<text x="91.4" y="109.4">4.7u</text>
<text x="251.9" y="108.7">10u</text>
<text x="262" y="108.7">100n</text>
<text x="270.5" y="110.1">0.1u</text>
<text x="278.1" y="110.1">10n</text>
<text x="86.3" y="119.9">+3V3</text>
<text x="118" y="119.9">GND</text>
<text x="146.9" y="117.5" transform="rotate(-90 146.9 117.5)">10K</text>
<text x="150.1" y="117.5" transform="rotate(-90 150.1 117.5)">10K</text>
<text x="153.3" y="117.5" transform="rotate(-90 153.3 117.5)">10K</text>
<text x="156.4" y="117.5" transform="rotate(-90 156.4 117.5)">10K</text>
<text x="212" y="116.1">+3V3</text>
<text x="22.7" y="123.1">+5V</text>
<text x="31.5" y="125.9">AZ1117-3.3</text>
<text x="36.1" y="123.6">U4</text>
<text x="55.1" y="123.1">+3V3</text>
<text x="62.3" y="125.1">Bead</text>
<text x="62.9" y="122.8">FB1</text>
<text x="68.1" y="123.6">+3.3VDAC</text>
<text x="123.5" y="120.2">PWR_FLAG</text>
<text x="257" y="120.6">GND</text>
<text x="268.5" y="120.6">GND</text>
<text x="32.6" y="129.8">VI</text>
<text x="39.7" y="129.8">VO</text>
<text x="83.8" y="130.4">10K</text>
<text x="90.7" y="130.4">R3</text>
<text x="121.1" y="128.7">Conn_02x01</text>
<text x="125.8" y="126.3">J5</text>
<text x="149.5" y="126.4" transform="rotate(-90 149.5 126.4)">R20</text>
<text x="152.6" y="126.4" transform="rotate(-90 152.6 126.4)">R21</text>
<text x="155.8" y="126.4" transform="rotate(-90 155.8 126.4)">R22</text>
<text x="159" y="126.4" transform="rotate(-90 159 126.4)">R23</text>
<text x="161.8" y="131.7">~{CS}</text>
<text x="224.3" y="127.9">J7</text>
<text x="224.3" y="130.3">Conn_01x06</text>
<text x="251.4" y="127.5">+3V3</text>
<text x="27.8" y="135">C17</text>
<text x="27.8" y="137.3">47u</text>
<text x="38.3" y="133.7" transform="rotate(-90 38.3 133.7)">GND</text>
<text x="50.6" y="135">C18</text>
<text x="50.6" y="137.3">0.1u</text>
<text x="60.8" y="135">C19</text>
<text x="60.8" y="137.3">10u</text>
<text x="67.6" y="134.2">PWR_FLAG</text>
<text x="161.8" y="136.8">DI(IO0)</text>
<text x="161.8" y="134.2">CLK</text>
<text x="169.8" y="132.6" transform="rotate(-90 169.8 132.6)">VCC</text>
<text x="193.7" y="134.2">C24</text>
<text x="161.8" y="139.3">DO(IO1)</text>
<text x="161.8" y="141.8">IO2</text>
<text x="177.3" y="138.1">U6</text>
<text x="193.7" y="139.3">0.1u</text>
<text x="212.6" y="142.2">GND</text>
<text x="254.9" y="143.4" transform="rotate(-90 254.9 143.4)">Vcc</text>
<text x="256.6" y="139.3">X1</text>
<text x="278.8" y="143.1">C9</text>
<text x="90.9" y="145.1">J4</text>
<text x="90.9" y="147.5">Conn_02x01</text>
<text x="161.8" y="144.4">IO3</text>
<text x="169.8" y="148.1" transform="rotate(-90 169.8 148.1)">GND</text>
<text x="249.2" y="145.6">OE</text>
<text x="254.9" y="149.6" transform="rotate(-90 254.9 149.6)">GND</text>
<text x="255" y="145.6">OUT</text>
<text x="278.8" y="148.2">0.1u</text>
<text x="35.4" y="150.4">GND</text>
<text x="170.2" y="152">N25Q032A13ESC40F</text>
<text x="243.8" y="152">MPUOSC</text>
<text x="86.9" y="158.7">GND</text>
<text x="166.9" y="161.2">GND</text>
<text x="252" y="161.2">GND</text>
<text x="22.1" y="164.4">+3V3</text>
<text x="31.5" y="167.2">AZ1117-1.2</text>
<text x="36.1" y="164.9">U1</text>
<text x="55.1" y="164.4">+1V2</text>
<text x="86.3" y="162.5">+3V3</text>
<text x="118.7" y="165.5">Conn_02x02_Odd_Even</text>
<text x="128.3" y="163.1">J6</text>
<text x="32.6" y="171">VI</text>
<text x="39.7" y="171">VO</text>
<text x="77.1" y="169.8">CDONE_LED</text>
<text x="85" y="172.9">D2</text>
<text x="27.8" y="176.2">C1</text>
<text x="27.8" y="178.5">10u</text>
<text x="38.3" y="175" transform="rotate(-90 38.3 175)">GND</text>
<text x="50.6" y="176.2">C2</text>
<text x="50.6" y="178.5">0.1u</text>
<text x="60.8" y="176.2">C3</text>
<text x="60.8" y="178.5">10u</text>
<text x="73.8" y="183.8">J1</text>
<text x="89.8" y="184.9" transform="rotate(-90 89.8 184.9)">1K</text>
<text x="90.1" y="181.2">R19</text>
<text x="120.6" y="184.1">VGA+PS2</text>
<text x="146" y="184.1">Other</text>
<text x="35.4" y="191.7">GND</text>
<text x="73.8" y="186.2">Conn_02x01</text>
<text x="86.9" y="194.9">GND</text>
</g>
<g font-size="1.8">
<text x="91.4" y="39">~{CRESET_B}</text>
<text x="133.3" y="39">CDONE</text>
<text x="219.4" y="56.5" transform="rotate(-90 219.4 56.5)">VPP_2V5</text>
<text x="47.6" y="99.3">VCCEXT</text>
<text x="83.8" y="99.3">VCCEXTI</text>
<text x="250.2" y="100">VCCPLL</text>
<text x="204.5" y="124.1">FLASH_MOSI</text>
<text x="109.2" y="130.5">ICE_SS</text>
<text x="204.5" y="126.7">FLASH_MISO</text>
<text x="204.5" y="131.7">ICE_SS</text>
<text x="204.5" y="129.2">ICE_SCK</text>
<text x="109.2" y="135.5">FLASH_MOSI</text>
<text x="109.2" y="133">ICE_SCK</text>
<text x="109.2" y="138.1">FLASH_MISO</text>
<text x="108.6" y="167.3">FLASH_MOSI</text>
<text x="137.8" y="167.3">ICE_MISO</text>
<text x="108.6" y="169.8">ICE_MOSI</text>
<text x="137.8" y="169.8">FLASH_MISO</text>
<text x="74.3" y="190.2">CDONE</text>
</g>
<text font-size="1.8" fill="#008400" x="78.7" y="137.4">~{CRESET_B}</text>
<g font-size="1.8" fill="#0000c2">
<text x="106.7" y="144.4">Remove</text>
<text x="106.7" y="146.4">Replace</text>
<text x="115.1" y="144.4">above</text>
<text x="115.3" y="146.4">for</text>
<text x="119.2" y="146.4">programming</text>
<text x="121.8" y="144.4">shunt</text>
<text x="128.2" y="144.4">to</text>
<text x="131.2" y="144.4">program</text>
<text x="132.8" y="146.4">flash</text>
<text x="138.7" y="146.4">and</text>
<text x="140.2" y="144.4">iCE</text>
<text x="143.3" y="146.4">normal</text>
<text x="151.1" y="146.4">running</text>
<text x="108.9" y="177.3">1-3,</text>
<text x="108.9" y="179.3">1-2,</text>
<text x="114.7" y="177.3">2-4</text>
<text x="114.7" y="179.3">3-4</text>
<text x="119.8" y="177.3">=</text>
<text x="119.8" y="179.3">=</text>
<text x="122.6" y="177.3">Programming</text>
<text x="122.6" y="179.3">Programming</text>
<text x="136.3" y="177.3">iCE40</text>
<text x="136.3" y="179.3">Flash</text>
<text x="143.7" y="179.3">==</text>
</g>
<g font-size="1.8" fill="#848400">
<text x="120.6" y="194.7">File:</text>
<text x="125.9" y="194.7">VGA+PS2.kicad_sch</text>
<text x="146" y="194.7">File:</text>
<text x="151.3" y="194.7">other.kicad_sch</text>
</g>
<g font-size="1.4" fill="#840000">
<text x="29.1" y="45.3">GREEN2</text>
<text x="29.1" y="42.7">GREEN1</text>
<text x="31.1" y="47.8">RED3</text>
<text x="29.1" y="50.3">GREEN0</text>
<text x="31.1" y="52.9">RED2</text>
<text x="92.9" y="50.3">HSYNC</text>
<text x="93.1" y="52.9">VSYNC</text>
<text x="155.7" y="52.9">USER1</text>
<text x="31.1" y="58">RED0</text>
<text x="31.1" y="55.4">RED1</text>
<text x="92.1" y="55.4">DACCLK</text>
<text x="93.1" y="58">BLUE3</text>
<text x="151.5" y="57.9">GLOBAL_CLK</text>
<text x="155.7" y="55.4">USER2</text>
<text x="26.8" y="65.6">PS2BDATA</text>
<text x="27.5" y="60.5">PS2BCLK</text>
<text x="27.6" y="63">PS2ACLK</text>
<text x="90.4" y="65.6">~{VGABLANK}</text>
<text x="92" y="60.5">GREEN3</text>
<text x="93.1" y="63">BLUE2</text>
<text x="155.7" y="63">USER0</text>
<text x="155.7" y="60.5">USER3</text>
<text x="156.3" y="65.6">USER4</text>
<text x="26.9" y="68.1">PS2ADATA</text>
<text x="29" y="70.7">I2C_SCL</text>
<text x="93.1" y="68.1">BLUE0</text>
<text x="155.4" y="68.1">BUZZER</text>
<text x="156.3" y="70.7">USER5</text>
<text x="27.6" y="73.2">BUTTON0</text>
<text x="28.2" y="75.7">I2C_SDA</text>
<text x="31.3" y="78.3">LED0</text>
<text x="31.3" y="83.4">LED2</text>
<text x="31.3" y="80.8">LED1</text>
<text x="170.6" y="82.1">BUZZER</text>
<text x="95.3" y="99.4">1</text>
<text x="110.5" y="99.4">3</text>
<text x="103.3" y="106.7" transform="rotate(-90 103.3 106.7)">2</text>
<text x="265.2" y="145.6">GLOBAL_CLK</text>
</g>
<g font-size="1.4">
<text x="93.1" y="70.7">BLUE1</text>
<text x="91.4" y="77.2">ICE_SCK</text>
<text x="91.4" y="72.1">ICE_MISO</text>
<text x="91.4" y="74.7">ICE_MOSI</text>
<text x="91.4" y="79.7">ICE_SS</text>
</g>
<g font-size="1.4" fill="#008484">
<text x="99.2" y="100.4">+Vin +Vout</text>
<text x="104.2" y="104" transform="rotate(-90 104.2 104)">GND</text>
</g>
<g font-size="1.1" fill="#008484">
<text x="70.6" y="99.4">1</text>
<text x="82" y="99.4">2</text>
</g>
</svg>
